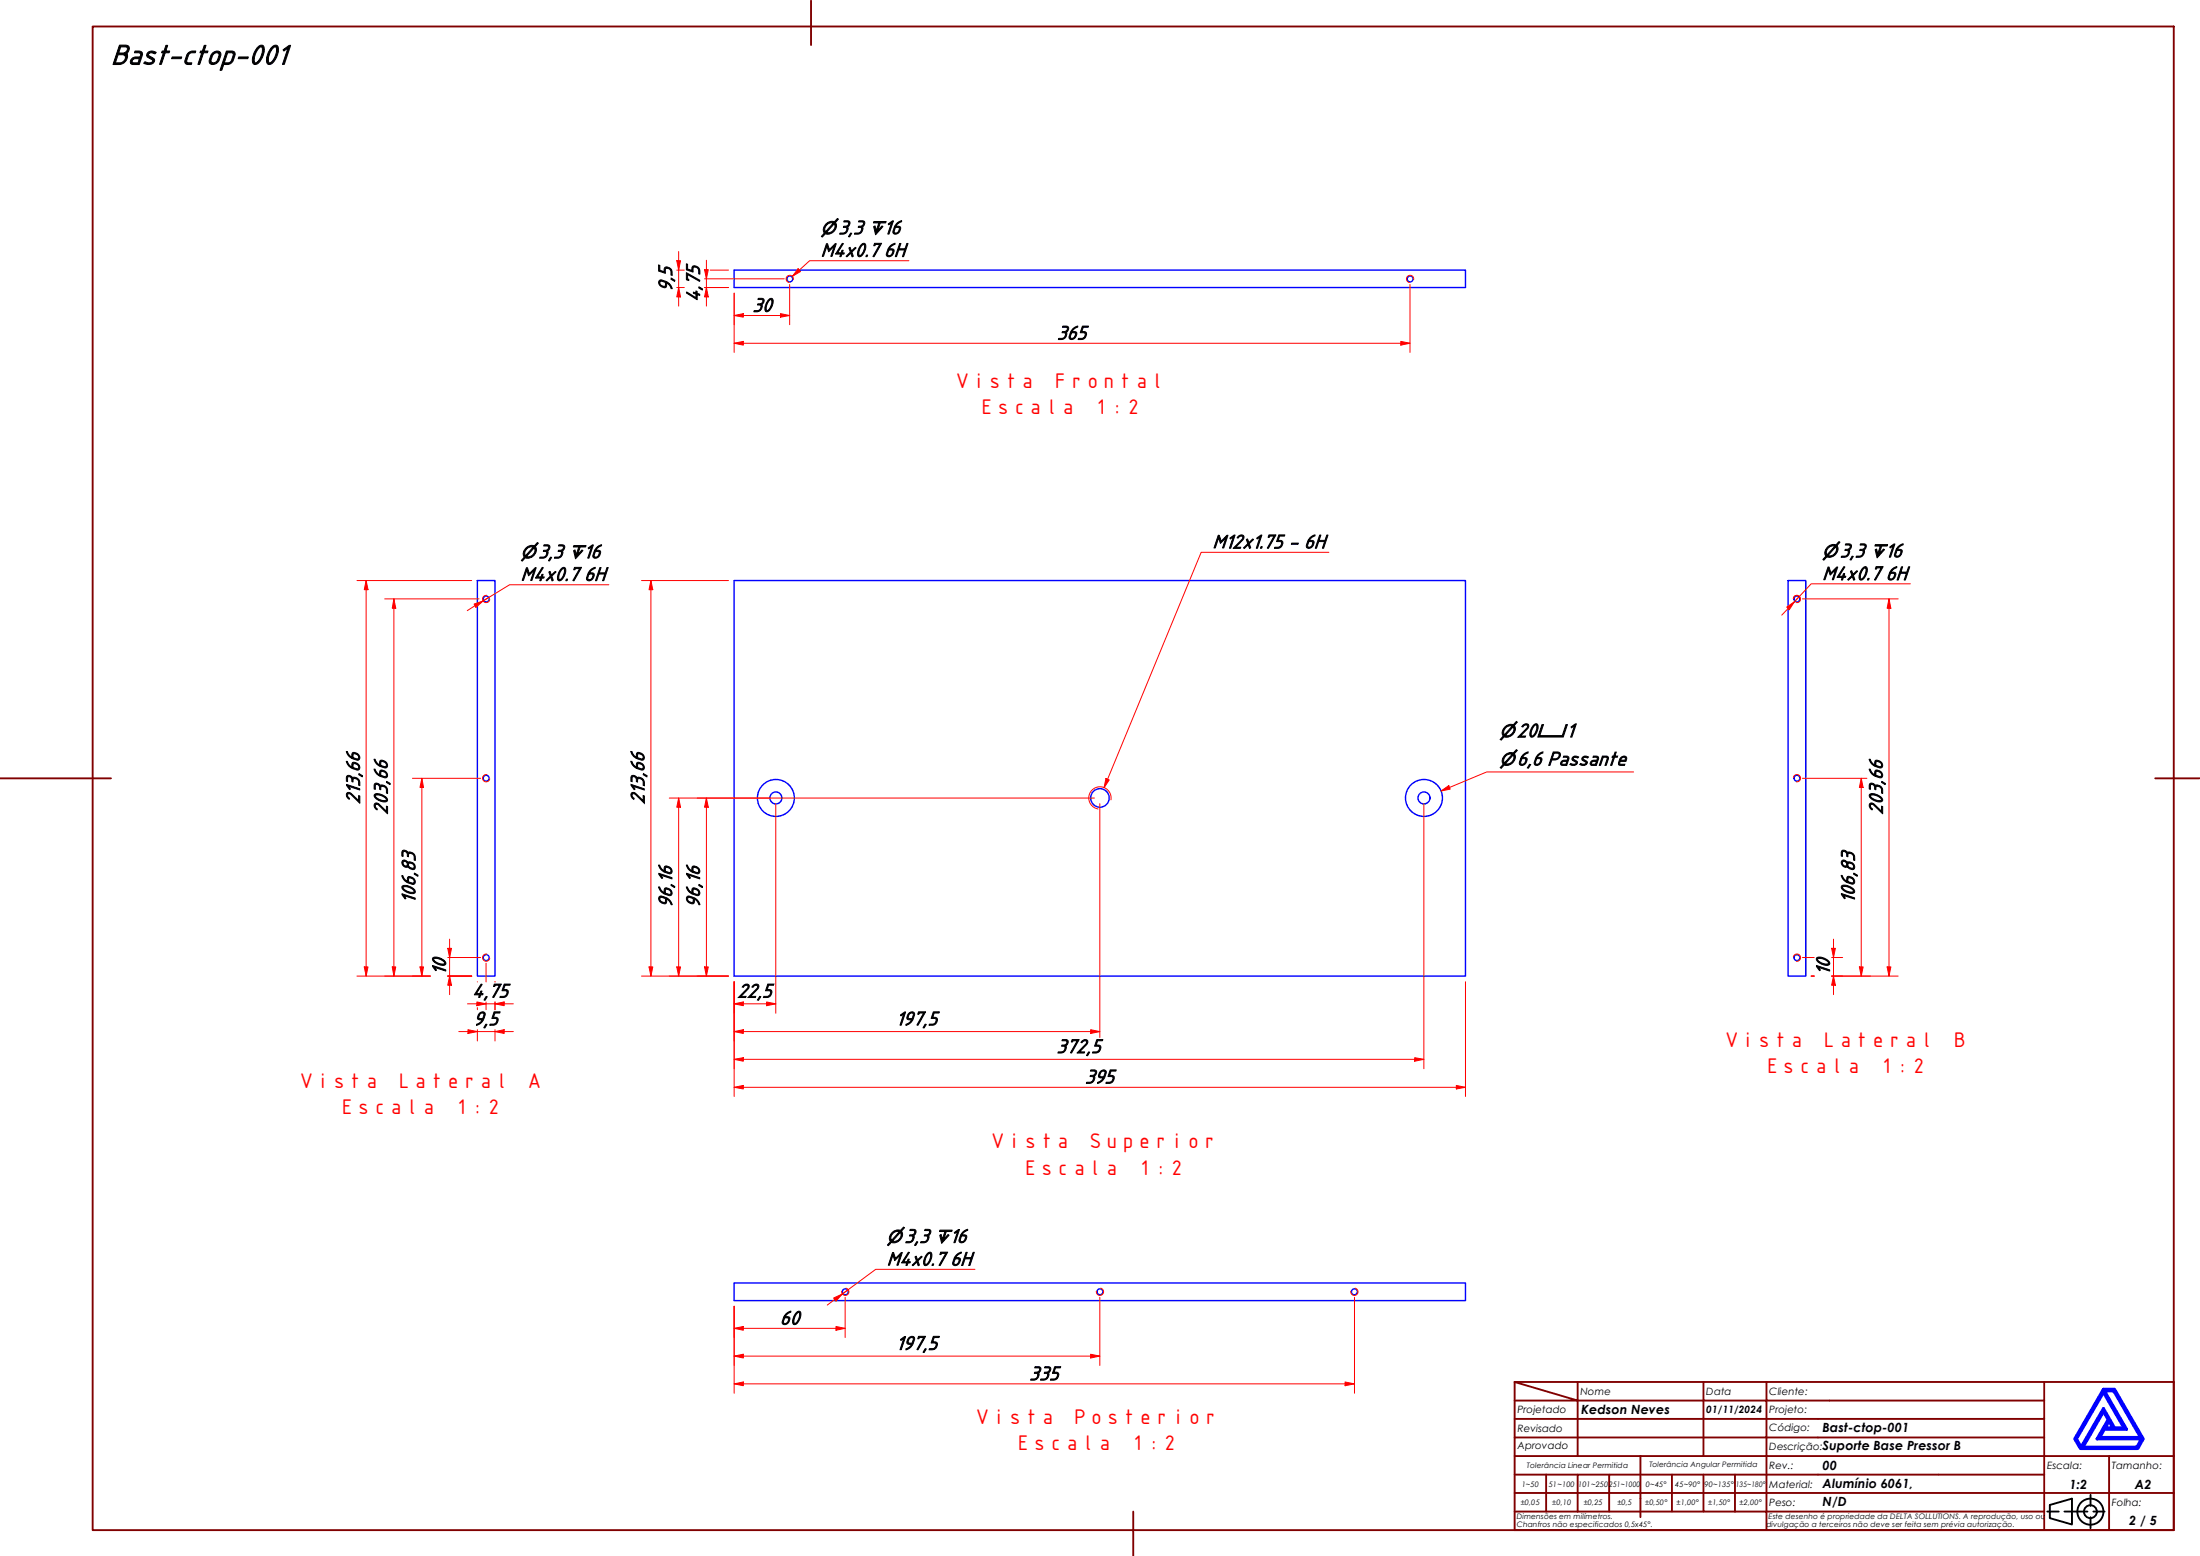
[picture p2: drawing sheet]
<svg xmlns="http://www.w3.org/2000/svg" width="594mm" height="420mm" viewBox="0 0 594 420" stroke-linecap="round" stroke-linejoin="round" font-family="sans-serif">
<!-- layer: Visible (ABNT) -->
<g fill="none" stroke="#00f" stroke-width=".38">
<path d="M198.2 72.9h197.5v4.7h-197.5zM128.9 156.8h4.8v106.8h-4.8zM198.2 156.8h197.5v106.8h-197.5zM482.9 156.8h4.7v106.8h-4.7zM198.2 346.4h197.5v4.8h-197.5z"/>
<circle cx="213.3" cy="75.3" r=".79"/>
<circle cx="380.8" cy="75.3" r=".79"/>
<circle cx="131.3" cy="161.7" r=".79"/>
<circle cx="485.2" cy="161.7" r=".79"/>
<circle cx="131.3" cy="210.1" r=".79"/>
<circle cx="209.5" cy="215.5" r="1.62"/>
<circle cx="209.5" cy="215.5" r="5"/>
<circle cx="297" cy="215.5" r="2.51"/>
<circle cx="384.5" cy="215.5" r="1.62"/>
<circle cx="384.5" cy="215.5" r="5"/>
<circle cx="485.2" cy="210.1" r=".79"/>
<circle cx="131.3" cy="258.6" r=".79"/>
<circle cx="485.2" cy="258.6" r=".79"/>
<circle cx="228.3" cy="348.8" r=".79"/>
<circle cx="297" cy="348.8" r=".79"/>
<circle cx="365.7" cy="348.8" r=".79"/>
</g>
<!-- layer: Visible Narrow (ABNT) -->
<path d="M214.2 75.5a.98 .98 0 0 0-.8-1.1 .98 .98 0 0 0-1.1 .8 .98 .98 0 0 0 .8 1.1M381.7 75.5a.98 .98 0 0 0-.8-1.1 .98 .98 0 0 0-1.1 .8 .98 .98 0 0 0 .8 1.1M131.5 160.8a.98 .98 0 0 0-1.2 .8 .98 .98 0 0 0 .8 1.1 .98 .98 0 0 0 1.2-.8M484.3 161.6a.98 .98 0 0 1 1.1-.8 .98 .98 0 0 1 .8 1.1 .98 .98 0 0 1-1.1 .8M131.5 209.2a.98 .98 0 0 0-1.2 .8 .98 .98 0 0 0 .8 1.1 .98 .98 0 0 0 1.2-.8M300 216a3 3 0 0 0-2.5-3.5 3 3 0 0 0-3.4 2.4 3 3 0 0 0 2.4 3.5M484.3 210a.98 .98 0 0 1 1.1-.8 .98 .98 0 0 1 .8 1.1 .98 .98 0 0 1-1.1 .8M131.5 257.6a.98 .98 0 0 0-1.2 .8 .98 .98 0 0 0 .8 1.2 .98 .98 0 0 0 1.2-.8M484.3 258.4a.98 .98 0 0 1 1.1-.8 .98 .98 0 0 1 .8 1.2 .98 .98 0 0 1-1.1 .8M228.4 347.8a.98 .98 0 0 1 .8 1.2 .98 .98 0 0 1-1.1 .8 .98 .98 0 0 1-.8-1.2M297.2 347.8a.98 .98 0 0 1 .8 1.2 .98 .98 0 0 1-1.1 .8 .98 .98 0 0 1-.8-1.2M365.9 347.8a.98 .98 0 0 1 .8 1.2 .98 .98 0 0 1-1.1 .8 .98 .98 0 0 1-.8-1.2" fill="none" stroke="#f00" stroke-width=".27"/>
<!-- layer: Borda A3/A4 (ABNT) -->
<g fill="none" stroke="#800000" stroke-width=".51">
<path d="M25 7.2h562v406h-562zM219 .2v12M0 210.2h30M582 210.2h12M409 373.2l17 5h-17M409 373.2h178v40h-178zM426 378.2h34v4.9h17M426 378.2v15M426 373.2v5M460 373.2v5h17v4.9M477 373.2v5h75M552 373.2v20h-143"/>
<path d="M409 383.1h51v10.1M409 398.2h17M417.5 398.2v10M434.5 398.2h-8.5v10M443 393.2v16.5M451.5 398.2v10h-42.5M460 398.2v10h8.5M468.5 398.2v10M477 398.2h-42.5v10M477 383.1v5.1h-68M477 398.2v10h75M477 383.1h75"/>
<path d="M477 398.2h75M552 388.2h-75v10M569.5 393.2v9.9h17.5M587 393.2h-35v9.9h17.5v10.1M306 408.2v12M409 403.1h143v10.1M451.5 408.2h8.5M468.5 408.2h8.5v5"/>
</g>
<path d="M568 376l5.5 9.6h-2.5l-3-5.3-6 10.5-1.3-2.3zM568 375.1h3l7.7 13.4-1.4 2.6h-15.5l-1.5-2.6zM568.3 375.6h2.5l7.2 12.6h-11l1.3-2.3h5.9zM568 381.2l1.3 2.1-3 5.2h12l-1.3 2.3h-14.5zM569.5 383.8l1 1.8h-2z" fill="none" stroke="#00f" stroke-width=".83"/>
<!-- layer: 0 -->
<path d="M561.8 391.1h15.5" fill="none" stroke="#000" stroke-width=".27"/>
<g fill="none" stroke="#000" stroke-width=".51">
<path d="M552.8 408.2h3.1M553.5 406.4l6-1.7v6.9l-6-1.7zM557.5 408.2h6.2M564.5 403.6v3M564.5 409.7v3M565.3 408.2h3"/>
<circle cx="564.5" cy="408.2" r="3.5"/>
<circle cx="564.5" cy="408.2" r="1.75"/>
</g>
<path d="M198.2 293.6h2.5" fill="none" stroke="#f00" stroke-width=".27"/>
<path d="M198.2 293.6l2.5-.5v.9z" fill="#f00"/>
<path d="M198.2 293.6l2.5-.5v.9zM393.3 293.6h2.4" fill="none" stroke="#f00" stroke-width=".27"/>
<path d="M393.3 293.1l2.4 .5-2.4 .4z" fill="#f00"/>
<path d="M175.8 156.8v2.4M198.2 265.1v31M395.7 265.1v31M200.7 293.6h192.6M393.3 293.1l2.4 .5-2.4 .4z" fill="none" stroke="#f00" stroke-width=".27"/>
<path d="M175.8 156.8l.5 2.4h-1z" fill="#f00"/>
<path d="M175.8 156.8l.5 2.4h-1zM175.8 261.1v2.5" fill="none" stroke="#f00" stroke-width=".27"/>
<path d="M175.3 261.1h1l-.5 2.5z" fill="#f00"/>
<path d="M173.2 156.8h23.5M175.8 159.2v101.9M173.2 263.6h23.5M175.3 261.1h1l-.5 2.5zM198.2 271.1h2.5" fill="none" stroke="#f00" stroke-width=".27"/>
<path d="M198.2 271.1l2.5-.5v1z" fill="#f00"/>
<path d="M198.2 271.1l2.5-.5v1zM207 271.1h2.5" fill="none" stroke="#f00" stroke-width=".27"/>
<path d="M207 270.6l2.5 .5-2.5 .5z" fill="#f00"/>
<path d="M209.5 217v56.6M198.2 265.1v8.5M200.7 271.1h6.3M207 270.6l2.5 .5-2.5 .5zM198.2 286h2.5" fill="none" stroke="#f00" stroke-width=".27"/>
<path d="M198.2 286l2.5-.4v1z" fill="#f00"/>
<path d="M198.2 286l2.5-.4v1zM382 286h2.5" fill="none" stroke="#f00" stroke-width=".27"/>
<path d="M382 285.6l2.5 .4-2.5 .6z" fill="#f00"/>
<path d="M384.5 217v71.6M198.2 265.1v23.5M198.2 278.6h2.5M200.7 286h181.3M382 285.6l2.5 .4-2.5 .6z" fill="none" stroke="#f00" stroke-width=".27"/>
<path d="M198.2 278.6l2.5-.6v1.1z" fill="#f00"/>
<path d="M198.2 278.6l2.5-.6v1.1zM294.5 278.6h2.5" fill="none" stroke="#f00" stroke-width=".27"/>
<path d="M294.5 278l2.5 .6-2.5 .5z" fill="#f00"/>
<path d="M190.8 215.5v2.5M297 217v63.1M198.2 265.1v16M200.7 278.6h93.8M294.5 278l2.5 .6-2.5 .5z" fill="none" stroke="#f00" stroke-width=".27"/>
<path d="M190.8 215.5l.5 2.5h-1.1z" fill="#f00"/>
<path d="M190.8 215.5l.5 2.5h-1.1zM190.8 261.1v2.5" fill="none" stroke="#f00" stroke-width=".27"/>
<path d="M190.2 261.1h1.1l-.5 2.5z" fill="#f00"/>
<path d="M183.3 215.5v2.5M188.3 215.5h19.7M190.8 218v43.1M188.3 263.6h8.4M190.2 261.1h1.1l-.5 2.5z" fill="none" stroke="#f00" stroke-width=".27"/>
<path d="M183.3 215.5l.5 2.5h-1z" fill="#f00"/>
<path d="M183.3 215.5l.5 2.5h-1zM183.3 261.1v2.5" fill="none" stroke="#f00" stroke-width=".27"/>
<path d="M182.8 261.1h1l-.5 2.5z" fill="#f00"/>
<path d="M180.7 215.5h114.8M183.3 218v43.1M180.7 263.6h16M182.8 261.1h1l-.5 2.5z" fill="none" stroke="#f00" stroke-width=".27"/>
<path d="M299.1 210.4l-1 2.3" fill="none" stroke="#f00" stroke-width=".27"/>
<path d="M298.6 210.2l.9 .4-1.4 2.1z" fill="#f00"/>
<path d="M358.8 149.1h-34.4l-25.3 61.3M298.6 210.2l.9 .4-1.4 2.1z" fill="none" stroke="#f00" stroke-width=".27"/>
<path d="M391.4 212.6l-2.3 1" fill="none" stroke="#f00" stroke-width=".27"/>
<path d="M389.1 213.6l2.1-1.5 .4 1z" fill="#f00"/>
<path d="M183.3 70.4v2.5M389.1 213.6l2.1-1.5 .4 1zM441.1 208.4h-39.7l-10 4.2" fill="none" stroke="#f00" stroke-width=".27"/>
<path d="M182.8 70.4h1l-.5 2.5z" fill="#f00"/>
<path d="M182.8 70.4h1l-.5 2.5zM183.3 77.6v2.6" fill="none" stroke="#f00" stroke-width=".27"/>
<path d="M183.3 77.6l.5 2.6h-1z" fill="#f00"/>
<path d="M182.8 77.6h2M182.8 72.9h2M183.3 77.6l.5 2.6h-1zM183.3 67.9v2.5M183.3 72.9v4.7M190.2 77.6h6.5M191.8 72.9h4.9M183.3 80.2v2.5M198.2 85.2h2.5" fill="none" stroke="#f00" stroke-width=".27"/>
<path d="M198.2 85.2l2.5-.5v.9z" fill="#f00"/>
<path d="M198.2 85.2l2.5-.5v.9zM210.8 85.2h2.4" fill="none" stroke="#f00" stroke-width=".27"/>
<path d="M210.8 84.7l2.4 .5-2.4 .4z" fill="#f00"/>
<path d="M198.2 79.2v8.5M213.2 76.8v10.9M198.2 92.7h2.5M200.7 85.2h10.1M210.8 84.7l2.4 .5-2.4 .4z" fill="none" stroke="#f00" stroke-width=".27"/>
<path d="M198.2 92.7l2.5-.5v1z" fill="#f00"/>
<path d="M198.2 92.7l2.5-.5v1zM378.3 92.7h2.4" fill="none" stroke="#f00" stroke-width=".27"/>
<path d="M378.3 92.2l2.4 .5-2.4 .5z" fill="#f00"/>
<path d="M190.8 72.8v2.5M198.2 79.2v16M380.7 76.8v18.4M200.7 92.7h177.6M378.3 92.2l2.4 .5-2.4 .5z" fill="none" stroke="#f00" stroke-width=".27"/>
<path d="M190.2 72.8h1.1l-.5 2.5z" fill="#f00"/>
<path d="M190.2 72.8h1.1l-.5 2.5zM190.8 77.6v2.6" fill="none" stroke="#f00" stroke-width=".27"/>
<path d="M190.8 77.6l.5 2.6h-1.1z" fill="#f00"/>
<path d="M190.2 77.6h6.5M190.2 75.3h21.6M190.8 77.6l.5 2.6h-1.1zM190.8 70.3v2.5M190.8 75.3v2.3M190.8 80.2v2.5" fill="none" stroke="#f00" stroke-width=".27"/>
<path d="M215.8 72.9l-1.8 1.7" fill="none" stroke="#f00" stroke-width=".27"/>
<path d="M215.5 72.6l.7 .7-2.2 1.3z" fill="#f00"/>
<path d="M215.5 72.6l.7 .7-2.2 1.3zM245.4 70.4h-26.8l-2.8 2.5" fill="none" stroke="#f00" stroke-width=".27"/>
<path d="M121.4 263.6v2.4" fill="none" stroke="#f00" stroke-width=".27"/>
<path d="M121.4 263.6l.5 2.4h-1z" fill="#f00"/>
<path d="M121.4 256.1v2.5M121.4 263.6l.5 2.4h-1z" fill="none" stroke="#f00" stroke-width=".27"/>
<path d="M120.9 256.1h1l-.5 2.5z" fill="#f00"/>
<path d="M120.9 256.1h1l-.5 2.5zM120.9 258.6h8.9M121.4 253.6v2.5M121.4 258.6v5M113.9 261.1v2.5M120.9 263.6h6.5M121.4 266v2.6" fill="none" stroke="#f00" stroke-width=".27"/>
<path d="M113.4 261.1h1l-.5 2.5z" fill="#f00"/>
<path d="M113.9 210.2v2.4M113.4 261.1h1l-.5 2.5z" fill="none" stroke="#f00" stroke-width=".27"/>
<path d="M113.9 210.2l.5 2.4h-1z" fill="#f00"/>
<path d="M111.4 210.2h18.4M113.9 210.2l.5 2.4h-1zM113.9 212.6v48.5M106.4 261.1v2.5M111.4 263.6h4.8M120.9 263.6h6.5" fill="none" stroke="#f00" stroke-width=".27"/>
<path d="M105.9 261.1h1l-.5 2.5z" fill="#f00"/>
<path d="M106.4 161.7v2.6M105.9 261.1h1l-.5 2.5z" fill="none" stroke="#f00" stroke-width=".27"/>
<path d="M106.4 161.7l.5 2.6h-1z" fill="#f00"/>
<path d="M103.9 161.7h25.4M106.4 161.7l.5 2.6h-1zM106.4 164.3v96.8M98.9 261.1v2.5M103.9 263.6h12.3M120.9 263.6h6.5" fill="none" stroke="#f00" stroke-width=".27"/>
<path d="M98.4 261.1h1l-.5 2.5z" fill="#f00"/>
<path d="M98.9 156.8v2.4M98.4 261.1h1l-.5 2.5z" fill="none" stroke="#f00" stroke-width=".27"/>
<path d="M98.9 156.8l.5 2.4h-1z" fill="#f00"/>
<path d="M96.4 156.8h31M98.9 156.8l.5 2.4h-1zM98.9 159.2v101.9M96.4 263.6h19.8M120.9 263.6h6.5M495.1 263.6v2.4" fill="none" stroke="#f00" stroke-width=".27"/>
<path d="M495.1 263.6l.5 2.4h-1z" fill="#f00"/>
<path d="M495.1 256.1v2.5M495.1 263.6l.5 2.4h-1z" fill="none" stroke="#f00" stroke-width=".27"/>
<path d="M494.6 256.1h1l-.5 2.5z" fill="#f00"/>
<path d="M486.7 258.6h3.2M494.6 256.1h1l-.5 2.5zM494.6 258.6h3M495.1 253.6v2.5M495.1 258.6v5M489.1 263.6h.8M494.6 263.6h3M495.1 266v2.6M510.1 261.1v2.5" fill="none" stroke="#f00" stroke-width=".27"/>
<path d="M509.6 261.1h1l-.5 2.5z" fill="#f00"/>
<path d="M510.1 161.7v2.6M509.6 261.1h1l-.5 2.5z" fill="none" stroke="#f00" stroke-width=".27"/>
<path d="M510.1 161.7l.5 2.6h-1z" fill="#f00"/>
<path d="M486.7 161.7h25.9M510.1 161.7l.5 2.6h-1zM510.1 164.3v96.8M489.1 263.6h.8M494.6 263.6h18M502.6 261.1v2.5" fill="none" stroke="#f00" stroke-width=".27"/>
<path d="M502.1 261.1h1l-.5 2.5z" fill="#f00"/>
<path d="M502.6 210.2v2.4M502.1 261.1h1l-.5 2.5z" fill="none" stroke="#f00" stroke-width=".27"/>
<path d="M502.6 210.2l.5 2.4h-1z" fill="#f00"/>
<path d="M486.7 210.2h17.4M502.6 210.2l.5 2.4h-1zM502.6 212.6v48.5M126.4 278.6h2.5M489.1 263.6h.8M494.6 263.6h10.5" fill="none" stroke="#f00" stroke-width=".27"/>
<path d="M126.4 278l2.5 .6-2.5 .5z" fill="#f00"/>
<path d="M126.4 278l2.5 .6-2.5 .5zM133.7 278.6h2.4" fill="none" stroke="#f00" stroke-width=".27"/>
<path d="M133.7 278.6l2.4-.6v1.1z" fill="#f00"/>
<path d="M123.9 278.6h2.5M128.8 271.1h2.5M128.9 278.6h4.8M128.9 265.1v.1M128.9 272.1v.5M128.9 278v3.1M133.7 278.6l2.4-.6v1.1zM133.7 265.1v.1M133.7 270.6v2M133.7 278v3.1M136.1 278.6h2.5" fill="none" stroke="#f00" stroke-width=".27"/>
<path d="M128.8 270.6l2.5 .5-2.5 .5z" fill="#f00"/>
<path d="M128.8 270.6l2.5 .5-2.5 .5zM133.7 271.1h2.4" fill="none" stroke="#f00" stroke-width=".27"/>
<path d="M133.7 271.1l2.4-.5v1z" fill="#f00"/>
<path d="M126.2 271.1h2.6M131.3 271.1h2.4M131.3 260.1v5.1M131.3 270.6v2M133.7 271.1l2.4-.5v1zM133.7 265.1v.1M133.7 270.6v2M136.1 271.1h2.5" fill="none" stroke="#f00" stroke-width=".27"/>
<path d="M130.4 162.3l-2.1 1.3" fill="none" stroke="#f00" stroke-width=".27"/>
<path d="M128 163.1l2.4-.8-1.9 1.7z" fill="#f00"/>
<path d="M164.4 157.9h-26.8l-7.2 4.4 1.7-1.1M128 163.1l2.4-.8-1.9 1.7zM128.3 163.6l-2.1 1.3M484.6 162.5l-1.7 1.8" fill="none" stroke="#f00" stroke-width=".27"/>
<path d="M482.5 163.9l2.1-1.4-1.4 2.1z" fill="#f00"/>
<path d="M515.9 157.6h-26.8l-4.5 4.9 1.3-1.5M482.5 163.9l2.1-1.4-1.4 2.1zM482.9 164.3l-1.8 1.8M485.3 160.8l-.7 .2-.3 .6" fill="none" stroke="#f00" stroke-width=".27"/>
<path d="M198.2 358.7h2.5" fill="none" stroke="#f00" stroke-width=".27"/>
<path d="M198.2 358.7l2.5-.5v1z" fill="#f00"/>
<path d="M198.2 358.7l2.5-.5v1zM225.7 358.7h2.5" fill="none" stroke="#f00" stroke-width=".27"/>
<path d="M225.7 358.2l2.5 .5-2.5 .5z" fill="#f00"/>
<path d="M198.2 352.7v8.5M200.7 358.7h25M225.7 358.2l2.5 .5-2.5 .5zM228.2 350.3v10.9M198.2 366.2h2.5" fill="none" stroke="#f00" stroke-width=".27"/>
<path d="M198.2 366.2l2.5-.5v1z" fill="#f00"/>
<path d="M198.2 366.2l2.5-.5v1zM294.5 366.2h2.5" fill="none" stroke="#f00" stroke-width=".27"/>
<path d="M294.5 365.7l2.5 .5-2.5 .5z" fill="#f00"/>
<path d="M198.2 352.7v16M297 350.3v18.4M198.2 373.7h2.5M200.7 366.2h93.8M294.5 365.7l2.5 .5-2.5 .5z" fill="none" stroke="#f00" stroke-width=".27"/>
<path d="M198.2 373.7l2.5-.5v1z" fill="#f00"/>
<path d="M198.2 373.7l2.5-.5v1zM363.2 373.7h2.6" fill="none" stroke="#f00" stroke-width=".27"/>
<path d="M363.2 373.2l2.6 .5-2.6 .5z" fill="#f00"/>
<path d="M198.2 352.7v23.5M365.8 350.3v25.9M200.7 373.7h162.5M363.2 373.2l2.6 .5-2.6 .5z" fill="none" stroke="#f00" stroke-width=".27"/>
<path d="M227.5 349.4l-2.1 1.5" fill="none" stroke="#f00" stroke-width=".27"/>
<path d="M225.1 350.5l2.4-1.1-1.8 1.9z" fill="#f00"/>
<path d="M225.1 350.5l2.4-1.1-1.8 1.9zM225.4 350.9l-2 1.5M263.3 342.8h-26.8l-9 6.6 1.5-1.2" fill="none" stroke="#f00" stroke-width=".27"/>
<text font-size="8.1" x="30" y="17.3">Bast-ctop-001</text>
<g font-size="6.2" fill="#f00">
<text x="257.7" y="104.7">Vista</text>
<text x="284.1" y="104.7">Frontal</text>
<text x="264.3" y="111.8">Escala</text>
<text x="295.1" y="111.8">1:2</text>
<text x="465.5" y="282.7">Vista</text>
<text x="491.8" y="282.7">Lateral</text>
<text x="527" y="282.7">B</text>
<text x="80.6" y="293.7">Vista</text>
<text x="107" y="293.7">Lateral</text>
<text x="142.2" y="293.7">A</text>
<text x="476.4" y="289.8">Escala</text>
<text x="507.2" y="289.8">1:2</text>
<text x="91.6" y="300.8">Escala</text>
<text x="122.4" y="300.8">1:2</text>
<text x="267.3" y="310">Vista</text>
<text x="293.7" y="310">Superior</text>
<text x="276.1" y="317.2">Escala</text>
<text x="306.9" y="317.2">1:2</text>
<text x="263.1" y="384.5">Vista</text>
<text x="289.6" y="384.5">Posterior</text>
<text x="274.1" y="391.6">Escala</text>
<text x="305" y="391.6">1:2</text>
</g>
<g font-size="5.6">
<text x="226.3" y="63.2">3,3</text>
<text x="238.6" y="63.2">16</text>
<text x="221.6" y="69.3">M4x0.7</text>
<text x="238.7" y="69.3">6H</text>
<text x="181.4" y="78.8" transform="rotate(-90 181.4 78.8)">9,5</text>
<text x="188.9" y="81.5" transform="rotate(-90 188.9 81.5)">4,75</text>
<text x="203.1" y="84.1">30</text>
<text x="285.4" y="91.6">365</text>
<text x="327.4" y="148">M12x1.75 - 6H</text>
<text x="145.3" y="150.7">3,3</text>
<text x="157.5" y="150.7">16</text>
<text x="496.8" y="150.4">3,3</text>
<text x="509" y="150.4">16</text>
<text x="140.6" y="156.8">M4x0.7</text>
<text x="157.7" y="156.8">6H</text>
<text x="492.1" y="156.6">M4x0.7</text>
<text x="509.2" y="156.6">6H</text>
<text x="409.6" y="199">20</text>
<text x="423" y="199">1</text>
<text x="409.6" y="206.6">6,6 Passante</text>
<text x="97.1" y="217.1" transform="rotate(-90 97.1 217.1)">213,66</text>
<text x="104.6" y="220" transform="rotate(-90 104.6 220)">203,66</text>
<text x="173.9" y="217.1" transform="rotate(-90 173.9 217.1)">213,66</text>
<text x="508.3" y="220" transform="rotate(-90 508.3 220)">203,66</text>
<text x="112.1" y="244" transform="rotate(-90 112.1 244)">106,83</text>
<text x="181.4" y="245.2" transform="rotate(-90 181.4 245.2)">96,16</text>
<text x="188.9" y="245.2" transform="rotate(-90 188.9 245.2)">96,16</text>
<text x="500.8" y="243.9" transform="rotate(-90 500.8 243.9)">106,83</text>
<text x="120.3" y="263.4" transform="rotate(-90 120.3 263.4)">10</text>
<text x="494" y="263.4" transform="rotate(-90 494 263.4)">10</text>
<text x="127.5" y="269.3">4,75</text>
<text x="199.1" y="269.3">22,5</text>
<text x="127.8" y="276.8">9,5</text>
<text x="241.9" y="276.8">197,5</text>
<text x="285.2" y="284.3">372,5</text>
<text x="292.9" y="292.5">395</text>
<text x="244.2" y="335.5">3,3</text>
<text x="256.4" y="335.5">16</text>
<text x="239.5" y="341.7">M4x0.7</text>
<text x="256.6" y="341.7">6H</text>
<text x="210.6" y="357.6">60</text>
<text x="241.9" y="364.4">197,5</text>
<text x="277.9" y="372.6">335</text>
</g>
<g font-size="4.8">
<text x="221.6" y="63.2">⌀</text>
<text x="234.5" y="63.2">↧</text>
<text x="140.6" y="150.7">⌀</text>
<text x="153.5" y="150.7">↧</text>
<text x="492.1" y="150.4">⌀</text>
<text x="505" y="150.4">↧</text>
<text x="404.9" y="199">⌀</text>
<text x="415" y="199">⌴</text>
<text x="404.9" y="206.6">⌀</text>
<text x="239.5" y="335.5">⌀</text>
<text x="252.3" y="335.5">↧</text>
</g>
<g font-size="3.4">
<text x="427" y="381.9">Kedson Neves</text>
<text x="492.1" y="386.6">Bast-ctop-001</text>
<text x="492.1" y="391.6">Suporte Base Pressor B</text>
<text x="492.1" y="396.9">00</text>
<text x="492.1" y="401.9">Alumínio 6061,</text>
<text x="558.8" y="401.9">1:2</text>
<text x="576.5" y="401.9">A2</text>
<text x="492.1" y="406.7">N/D</text>
<text x="575" y="411.7">2 / 5</text>
</g>
<g font-size="2.7">
<text x="426.8" y="376.7">Nome</text>
<text x="460.8" y="376.7">Data</text>
<text x="477.8" y="376.7">Cliente:</text>
<text x="409.8" y="381.4">Projetado</text>
<text x="460.8" y="381.5">01/11/2024</text>
<text x="477.8" y="381.4">Projeto:</text>
<text x="409.8" y="386.7">Revisado</text>
<text x="477.8" y="386.4">Código:</text>
<text x="409.8" y="391.4">Aprovado</text>
<text x="477.8" y="391.5">Descrição:</text>
<text x="477.8" y="401.7">Material:</text>
<text x="477.8" y="396.7">Rev.:</text>
<text x="552.8" y="396.7">Escala:</text>
<text x="570.3" y="396.7">Tamanho:</text>
<text x="477.8" y="406.6">Peso:</text>
<text x="570.3" y="406.7">Folha:</text>
</g>
<g font-size="2">
<text x="410.9" y="401.4">1~50</text>
<text x="412.3" y="396.4">Tolerância Linear Permitida</text>
<text x="418.2" y="401.4">51~100</text>
<text x="426.1" y="401.4">101~250</text>
<text x="434.5" y="401.4">251~1000</text>
<text x="444.4" y="401.4">0~45°</text>
<text x="445.4" y="396.2">Tolerância Angular Permitida</text>
<text x="452.4" y="401.4">45~90°</text>
<text x="460.3" y="401.4">90~135°</text>
<text x="468.7" y="401.4">135~180°</text>
<text x="410.7" y="406.3">±0,05</text>
<text x="419.2" y="406.3">±0,10</text>
<text x="427.7" y="406.3">±0,25</text>
<text x="436.8" y="406.3">±0,5</text>
<text x="444.2" y="406.3">±0,50°</text>
<text x="452.8" y="406.3">±1,00°</text>
<text x="461.3" y="406.3">±1,50°</text>
<text x="469.7" y="406.3">±2,00°</text>
<text x="409.6" y="410.2">Dimensões em milímetros.</text>
<text x="409.6" y="412.3">Chanfros não especificados 0,5x45°.</text>
<text x="477" y="412.3">divulgação a terceiros não deve ser feita sem prévia autorização.</text>
<text x="477.6" y="410.2">Este desenho é propriedade da DELTA SOLLUTIONS. A reprodução, uso ou</text>
</g>
</svg>
